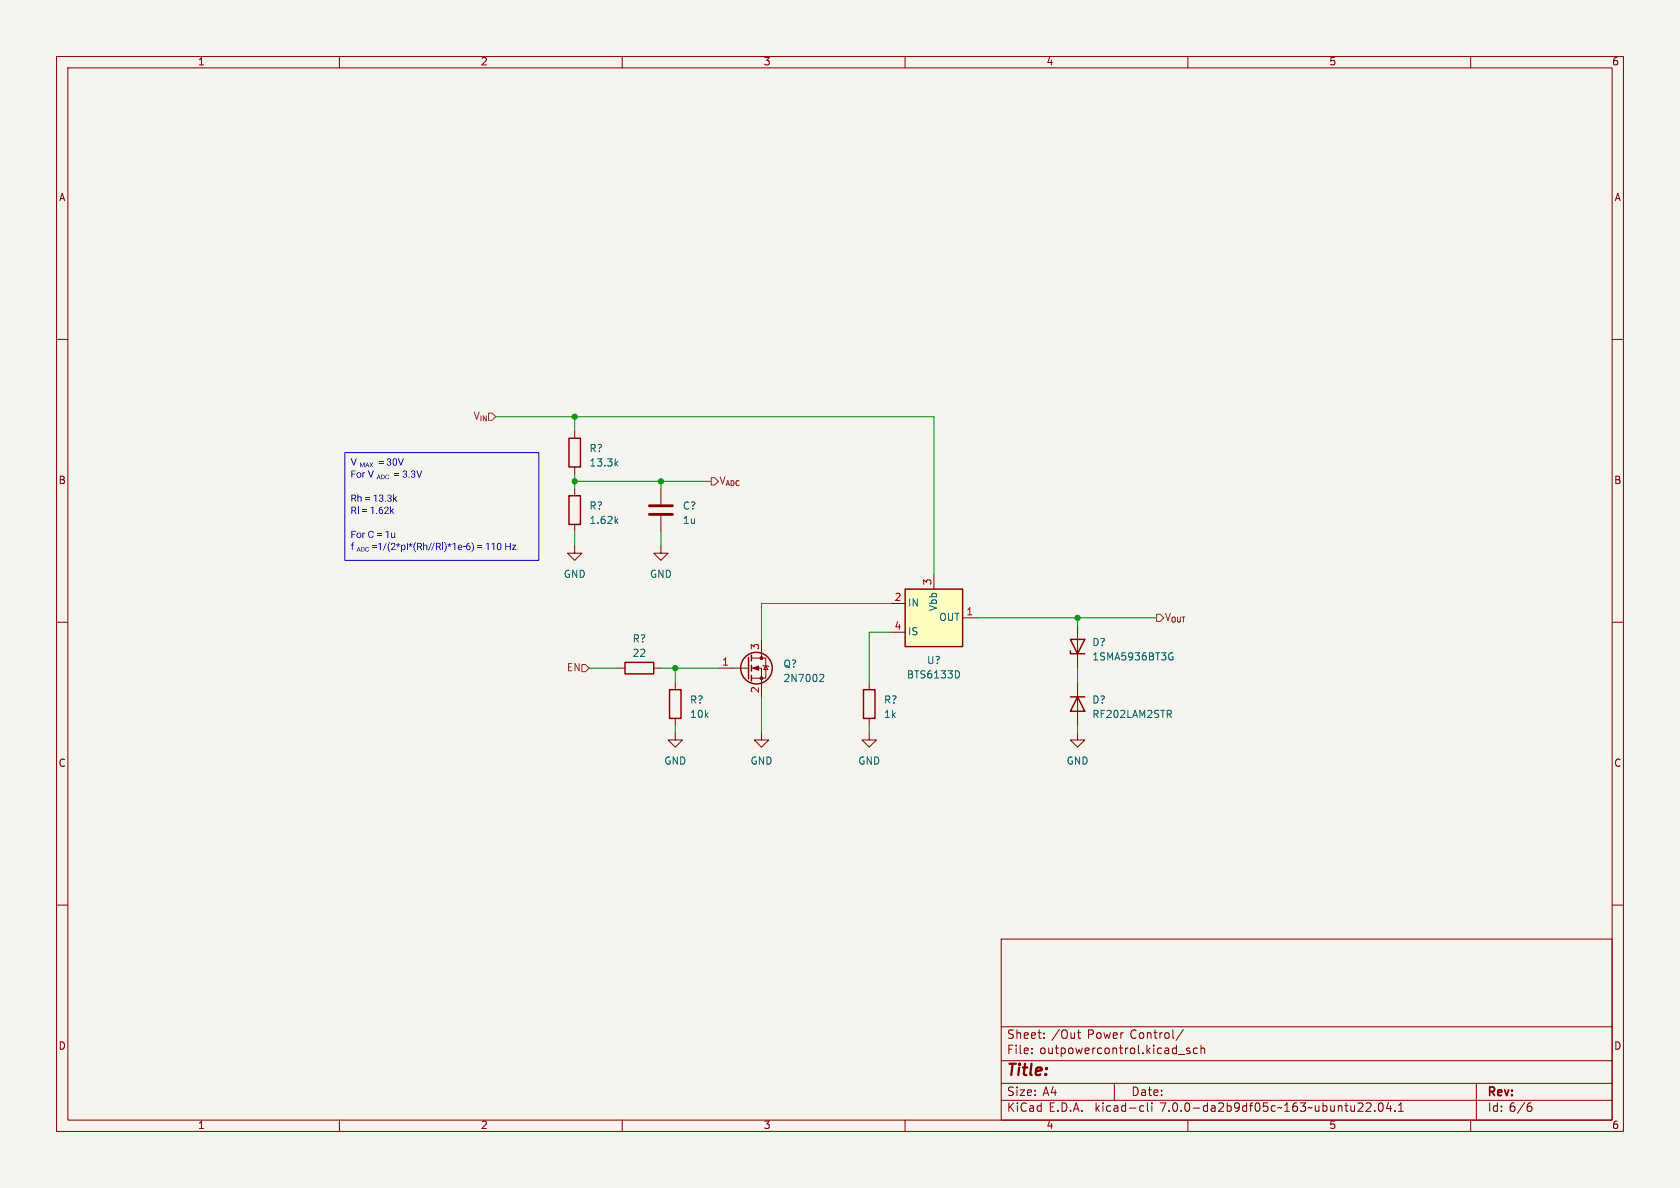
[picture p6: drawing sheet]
<svg xmlns="http://www.w3.org/2000/svg" width="297mm" height="210mm" viewBox="0 0 297 210" stroke-linecap="round" stroke-linejoin="round" font-family="sans-serif">
<path d="M0 0h297v210h-297z" fill="#f5f4ef" stroke="#f5f4ef" stroke-width=".18"/>
<g fill="none" stroke="#840000" stroke-width=".18">
<path d="M10 10h277v190h-277zM12 12h273v186h-273zM60 10v2M110 10v2M160 10v2M210 10v2M260 10v2M10 60h2M285 60h2M101.6 76.2v1.3M101.6 96.5v1.3h1.3l-1.3 1.3-1.3-1.3h1.3M101.6 82.6v1.2"/>
<path d="M101.6 86.4v1.2M101.6 92.7v1.3M116.8 96.5v1.3h1.3l-1.3 1.3-1.2-1.3h1.2M116.8 86.4v2.8M116.8 91.2v2.8M10 110h2M109.2 118.1h1.3M115.6 118.1h1.2M127 118.1h5.3M132.8 118.1h1.8v5.1M132.8 116.3h2.6v3.6h-2.6M134.6 113v3.3"/>
<path d="M134.9 117.6l.1 .1h.8l.1 .2M135.4 117.7l.4 .7h-.8zM157.5 106.7h2.5M157.5 111.8h2.5M165.1 101.6v2.5M170.2 109.2h2.5M190.5 110.5v7.6M285 110h2M119.4 129.5v1.3h1.2l-1.2 1.3-1.3-1.3h1.3M119.4 120.7v1.2M119.4 127v1.3M134.6 129.5v1.3h1.3l-1.3 1.3-1.3-1.3h1.3"/>
<path d="M153.7 129.5v1.3h1.2l-1.2 1.3-1.3-1.3h1.3M153.7 120.7v1.2M153.7 127v1.3M190.5 129.5v1.3h1.3l-1.3 1.3-1.3-1.3h1.3M190.5 120.7v7.6M10 160h2M285 160h2M177 166h108v32h-108zM60 198v2M110 198v2M160 198v2M177 194.5h108"/>
<path d="M177 191.5h108M177 187.5h108M177 181.5h108M182.4 186.1v.2M182.4 185.3v.2M184.6 183.4v.2M184.6 182.6v.2M190.5 182.6h.5M190.7 182.1v1.2l.3 .3M197 191.5v3M201.8 195.5h.4M202.2 196.4l-.4 .1"/>
<path d="M202.8 195v1.2l.3 .3M203.6 195v.1M203.6 195.5v1M208.3 186.4h1.2M209.2 182l-1.3 1.9M210 198v2M210.3 185.3h-.3l-.2 .2v.2l.5 .1v.4h-.5M211.7 185.3h-.4l-.3 .2v.5l.1 .2h.6M212.3 185.4l.2-.1h.4l.1 1M212.3 184.8v1.5M241.5 195.1l.6-.1 .2 .1 .1 .3-.9 1.1h.9M243 196.3v.2"/>
<path d="M243.9 195h.1a.81 .81 0 0 1 .6 .6 .81 .81 0 0 1-.3 .8l-.1 .1a.81 .81 0 0 1-.6-.7 .81 .81 0 0 1 .3-.8zM245.5 194.9l-.4 1.1h.9M245.8 195.5v1M246.6 196.3v.2M247.2 196.5h.9M247.2 195.4l.5-.4v1.5M260 198v2M261 191.5v6.5M270.3 195.5h.2l.3 .3v.5l-.5 .2M270.7 195h-.4"/>
</g>
<g fill="none" stroke="#840000" stroke-width=".25">
<path d="M100.6 77.5h2v5.1h-2zM100.6 87.6h2v5.1h-2zM110.5 117.1h5.1v2h-5.1zM132.3 116.2v3.8M132.8 115.8v1M132.8 117.6v1M132.8 119.4v1M160 104.1h10.2v10.2h-10.2zM189.2 115.1v.5h2.6M189.2 113h2.6l-1.3 2.6zM118.4 121.9h2v5.1h-2zM152.7 121.9h2v5.1h-2z"/>
<path d="M189.2 123.2h2.6M190.5 123.2l1.3 2.5h-2.6z"/>
<circle cx="133.7" cy="118.1" r="2.79"/>
</g>
<path d="M114.8 90.9h4.1M114.8 89.4h4.1" fill="none" stroke="#840000" stroke-width=".51"/>
<path d="M108.9 92.1l.3 .4M108.9 81.9l.3 .5M109.2 91.7l-.5 .5M109.2 81.5l-.5 .5M145.1 119.2l.4 .1 .1 .3-.7 .9h.7M169.4 118.6l.2 .5-.2 .7M206.8 115.5h.5M207.1 116.1h.3v.5l-.3 .1-.3-.1M206.7 126.2l.4 .6M207 125.7v.4" fill="none" stroke="#006464" stroke-width=".18"/>
<path d="M160 104.1h10.2v10.2h-10.2z" fill="#ffffc2" stroke="#ffffc2" stroke-width=".18"/>
<g fill="#840000" stroke="#840000" stroke-width=".18">
<path d="M133.1 118.1l1-.4v.8z"/>
<circle cx="134.6" cy="119.9" r=".25"/>
<circle cx="134.6" cy="116.3" r=".25"/>
</g>
<path d="M125.7 84.5h.7l.6 .6-.6 .6h-.7zM102.9 117.5h.6l.6 .6-.6 .6h-.6zM204.5 108.6h.6l.6 .6-.6 .7h-.6z" fill="none" stroke="#725600" stroke-width=".18"/>
<path d="M61 80h34.2v19.1h-34.2z" fill="none" stroke="#0000c2" stroke-width=".18"/>
<g fill="#0000c2">
<path d="M62 81h.2l.3 1.1 .4-1.1h.2l-.5 1.3h-.1z"/>
<path d="M63.6 81.8h.2l.2 .6 .3-.6h.1v.8h-.1v-.7l-.3 .7-.3-.7v.7h-.1z"/>
<path d="M64.9 81.8l.4 .8-.2-.2h-.3l-.2 .2 .1-.3h.4l-.2-.4-.1 .4h-.1z"/>
<path d="M65.3 81.8l.4 .3 .3-.3-.3 .4 .3 .4-.3-.3-.4 .3 .3-.4z"/>
<path d="M68.5 81.1l.4-.1 .2 .2v.3l-.1 .2 .1 .1 .1 .2-.2 .3h-.4l-.2-.2v-.1h.1l.1 .1 .2 .1 .2-.2-.1-.2-.3-.1v-.1l.4-.1v-.3h-.3l-.3 .2z"/>
<path d="M69.5 81.1l.4-.1 .3 .3v.7l-.3 .3h-.3l-.2-.2v-.3h.2l.2 .4 .2-.1v-.2v-.6l-.2-.1-.2 .1v.5h-.2z"/>
<path d="M70.3 81h.2l.4 1.1 .3-1.1h.2l-.5 1.3h-.1z"/>
<path d="M62.1 83.2h.8v.1h-.6v.4h.5v.2h-.5v.5h-.2z"/>
<path d="M63.2 83.6l.3-.1 .3 .2 .1 .4-.2 .3h-.4l-.2-.1-.1-.3h.2l.1 .2 .1 .1h.2l.1-.3v-.3l-.2-.1-.2 .1-.1 .3h-.2z"/>
<path d="M64.1 83.5h.1v.1l.3-.1v.1l-.3 .2v.6h-.1z"/>
<path d="M65 83.2h.2l.4 1 .3-1h.2l-.5 1.2h-.1z"/>
<path d="M66.9 83.9l.4 .8-.2-.2h-.3l-.2 .2 .1-.3h.4l-.2-.4-.1 .4h-.1z"/>
<path d="M67.4 83.9h.4l.1 .2 .1 .3-.2 .3h-.4v-.7h.1v.6h.3l.1-.3-.1-.3z"/>
<path d="M68.2 84l.3-.1 .2 .1v.2h-.1l-.2-.2-.2 .2 .1 .4 .4-.1-.1 .2h-.3l-.1-.1z"/>
<path d="M69.8 84h.7v.1h-.7z"/>
<path d="M71.3 83.3l.4-.1 .2 .2v.2l-.1 .2 .1 .1 .1 .3-.3 .2h-.3l-.2-.2v-.1h.1l.1 .2h.2l.2-.2-.1-.2h-.3v-.2l.4-.1v-.2l-.3-.1-.3 .2z"/>
<path d="M72.7 83.3l.4-.1 .3 .2v.2l-.2 .2 .2 .1v.3l-.2 .2h-.3l-.2-.2-.1-.1h.2l.1 .2h.2l.2-.2-.1-.2h-.3v-.2l.3-.1v-.2l-.2-.1-.3 .2z"/>
<path d="M73.6 83.2h.2l.3 1 .4-1h.2l-.5 1.2h-.2z"/>
<path d="M62.1 87.4h.6l.2 .2 .1 .3-.3 .2 .3 .6h-.1l-.3-.5h-.3v.5h-.2v-1.1h.2v.4h.4l.1-.2-.1-.2h-.6z"/>
<path d="M63.2 87.4h.2v.5l.2-.2 .3 .2v.8h-.1v-.7l-.2-.1-.2 .1v.7h-.2z"/>
<path d="M64.6 87.9h.7v.1h-.7z"/>
<path d="M64.6 88.2h.7v.2h-.7z"/>
<path d="M66.1 87.6l.4-.2v1.3h-.1v-1.1l-.3 .1z"/>
<path d="M67.1 87.5l.4-.1 .2 .2v.3l-.1 .2 .1 .1 .1 .2-.2 .3h-.4l-.2-.2v-.1h.1l.1 .1 .2 .1 .2-.2-.1-.2-.3-.1v-.1l.4-.1v-.3h-.3l-.3 .2z"/>
<path d="M68.6 87.5l.3-.1 .3 .2v.3l-.2 .2 .2 .1v.2l-.2 .3h-.3l-.2-.2v-.1h.1l.1 .1 .2 .1 .2-.2-.1-.2-.3-.1v-.1l.3-.1v-.3h-.2l-.3 .2z"/>
<path d="M69.5 87.4h.2v.8l.3-.4h.2l-.3 .4 .4 .5h-.2l-.3-.4-.1 .4h-.2z"/>
<path d="M62.1 89.6h.6l.2 .1 .1 .4-.3 .2 .3 .5h-.1l-.3-.5h-.3v.5h-.2v-1.1h.2v.5h.4l.1-.3-.1-.2h-.6z"/>
<path d="M63.2 89.5h.2v1.3h-.2z"/>
<path d="M64.1 90h.7v.1h-.7z"/>
<path d="M64.1 90.4h.7v.1h-.7z"/>
<path d="M65.5 89.7l.5-.1v1.2h-.2v-1l-.3 .1z"/>
<path d="M67.1 89.7l.5-.1v.1l-.4 .1-.1 .3 .3-.1 .3 .2v.4l-.2 .2h-.3l-.2-.2-.1-.2h.2l.1 .2 .2 .1 .2-.2-.2-.4-.5 .3z"/>
<path d="M68 89.7l.4-.1 .3 .1-.1 .4-.5 .6h.7v.1h-.9l.6-.9-.2-.2-.4 .2z"/>
<path d="M68.9 89.5h.2v.8l.4-.4h.2l-.4 .4 .4 .5h-.2l-.3-.4-.1 .4h-.2z"/>
<path d="M62.1 93.8h.8v.2h-.6v.4h.5v.1h-.5v.6h-.2z"/>
<path d="M65.3 94l.4-.2 .3 .2 .1 .2h-.2l-.1-.2h-.3l-.2 .3v.4l.1 .3h.3l.2-.3h.2l-.3 .4h-.3l-.3-.2-.1-.6z"/>
<path d="M68.2 94l.4-.2v1.3h-.1v-1.1l-.3 .1z"/>
<path d="M62.3 96l.3-.1v.1l-.2 .1v.2h.2v.1h-.2v.8h-.2v-.8h-.2z"/>
<path d="M63.4 96.7l.4 .8-.2-.2h-.4l-.1 .2 .1-.3h.3l-.1-.4-.1 .4h-.1z"/>
<path d="M63.9 96.7h.3l.2 .2v.4l-.1 .2h-.4v-.7h.1v.6h.3l.1-.3-.1-.3z"/>
<path d="M64.7 96.8l.3-.1 .2 .1v.2h-.1l-.3-.2-.1 .2 .1 .4 .4-.1-.2 .2h-.2l-.2-.1z"/>
<path d="M65.8 96.8h.8v.1h-.8z"/>
<path d="M66.8 96.1l.5-.1v1.2h-.1v-1l-.4 .1z"/>
<path d="M68.2 96h.2l-.6 1.3h-.1z"/>
<path d="M68.8 95.9l.2-.1-.3 .5v.6l.3 .7-.3-.3-.2-.5 .1-.5z"/>
<path d="M69.2 96.1l.4-.1 .2 .1v.4l-.5 .6h.7v.1h-.9l.6-.9-.2-.2-.4 .2z"/>
<path d="M70.1 96.2l.2 .1v-.3h.2v.3l.2-.1v.1l-.2 .1 .2 .2-.2 .1-.1-.2-.2 .2-.1-.1 .2-.2-.3-.1z"/>
<path d="M70.9 96.3l.2 .1 .4-.1 .2 .4-.2 .5-.4-.1v.5h-.2v-.6l.5 .1 .1-.4-.1-.3h-.2l-.1 .6h-.2z"/>
<path d="M71.9 96.3h.2v.9h-.2z"/>
<path d="M72.3 96.2l.2 .1v-.3h.1v.3l.3-.1v.1l-.2 .1 .1 .2-.1 .1-.1-.2-.2 .2-.1-.1 .2-.2-.3-.1z"/>
<path d="M73.4 95.9l.1-.1-.2 .6v.5l.2 .7-.3-.3-.1-.5 .1-.5z"/>
<path d="M73.7 96h.6l.2 .1 .1 .4-.3 .2 .3 .5h-.1l-.3-.5h-.3v.5h-.2v-1.1h.2v.5h.4l.1-.3-.1-.2h-.6z"/>
<path d="M74.8 95.9h.2v.5l.2-.1 .3 .1v.8h-.1v-.7l-.2-.1-.2 .2v.6h-.2z"/>
<path d="M76.2 96h.1l-.5 1.3h-.1z"/>
<path d="M76.7 96h.2l-.5 1.3h-.2z"/>
<path d="M77.1 96h.5l.3 .1v.4l-.2 .2 .3 .5h-.2l-.3-.5h-.3v.5h-.1v-1.1h.1v.5h.4l.2-.3-.1-.2h-.6z"/>
<path d="M78.2 95.9h.1v1.3h-.1z"/>
<path d="M78.5 95.8l.3 .4 .2 .5-.1 .5-.4 .4 .3-.9z"/>
<path d="M79.1 96.2l.3 .1v-.3h.1v.3l.3-.1v.1l-.3 .1 .2 .2-.1 .1-.2-.2-.1 .2-.1-.1 .2-.2-.3-.1z"/>
<path d="M80 96.1l.5-.1v1.2h-.2v-1l-.3 .1z"/>
<path d="M81.1 96.4l.3-.1 .2 .1 .1 .4h-.6l.2 .3h.4l-.1 .1h-.4l-.2-.1-.1-.4h.7l-.3-.3-.2 .3h-.2z"/>
<path d="M81.8 96.6h.4v.2h-.4z"/>
<path d="M82.6 96.1l.4-.1v.1l-.3 .1-.1 .3 .3-.1 .2 .2 .1 .4-.3 .2h-.3l-.2-.3v-.1h.2v.2l.2 .1 .2-.2-.1-.4-.5 .3z"/>
<path d="M83.3 95.8l.4 .4 .1 .5-.1 .5-.4 .4 .3-.9z"/>
<path d="M84.5 96.4h.7v.1h-.7z"/>
<path d="M84.5 96.8h.7v.1h-.7z"/>
<path d="M85.9 96.1l.5-.1v1.2h-.2v-1l-.3 .1z"/>
<path d="M86.9 96.1l.5-.1v1.2h-.2v-1l-.3 .1z"/>
<path d="M88 96.1l.3-.1 .3 .2v.7l-.2 .3h-.3l-.2-.2-.1-.3h.2l.2 .4h.2l.1-.3v-.5l-.2-.2-.3 .1v.5h-.2z"/>
<path d="M89.3 96h.2v.5h.6v-.5h.2v1.2h-.2v-.6h-.6v.6h-.2z"/>
<path d="M90.5 96.3h.7l-.5 .8h.6v.1h-.8l.5-.8h-.5z"/>
<circle cx="72.3" cy="84.4" r=".1"/>
<circle cx="68.1" cy="88.6" r=".1"/>
<circle cx="66.6" cy="90.8" r=".1"/>
<circle cx="72" cy="96" r=".1"/>
</g>
<g fill="none" stroke="#009600" stroke-width=".18">
<path d="M87.6 73.7h77.5v27.9M101.6 73.7v2.5M101.6 83.8v2.6M101.6 94v2.5M101.6 85.1h24.1M116.8 85.1v1.3M116.8 94v2.5M104.1 118.1h5.1M116.8 118.1h10.2M119.4 118.1v2.6M157.5 111.8h-3.8v8.9M157.5 106.7h-22.9v6.3"/>
<path d="M172.7 109.2h31.8M190.5 109.2v1.3M190.5 118.1v2.6M119.4 128.3v1.2M134.6 123.2v6.3M153.7 128.3v1.2M190.5 128.3v1.2"/>
</g>
<g fill="#009600" stroke="#009600" stroke-width=".18">
<circle cx="190.5" cy="109.2" r=".46"/>
<circle cx="101.6" cy="73.7" r=".46"/>
<circle cx="116.8" cy="85.1" r=".46"/>
<circle cx="101.6" cy="85.1" r=".46"/>
<circle cx="119.4" cy="118.1" r=".46"/>
</g>
<text font-size="2.8" fill="#840000" x="178" y="190.8">Title:</text>
<g font-size="2.1" fill="#840000">
<text x="178" y="183.9">Sheet:</text>
<text x="185.9" y="183.9">/Out</text>
<text x="192.2" y="183.9">Power</text>
<text x="199.9" y="183.9">Control/</text>
<text x="178" y="186.6">File:</text>
<text x="183.8" y="186.6">outpowercontrol.kicad_sch</text>
<text x="178" y="196.8">KiCad</text>
<text x="178" y="194">Size:</text>
<text x="184.3" y="194">A4</text>
<text x="185.4" y="196.8">E.D.A.</text>
<text x="193.7" y="196.8">kicad-cli</text>
<text x="200" y="194">Date:</text>
<text x="205.2" y="196.8">7.0.0-da2b9df05c~163~ubuntu22.04.1</text>
<text x="263" y="194.2">Rev:</text>
<text x="263" y="196.8">Id: 6/6</text>
</g>
<g font-size="1.8" fill="#840000">
<text x="35" y="11.8">1</text>
<text x="85" y="11.8">2</text>
<text x="135" y="11.8">3</text>
<text x="185" y="11.8">4</text>
<text x="235" y="11.8">5</text>
<text x="285" y="11.8">6</text>
<text x="10.4" y="35.8">A</text>
<text x="285.4" y="35.8">A</text>
<text x="10.3" y="85.8">B</text>
<text x="285.3" y="85.8">B</text>
<text x="10.3" y="135.8">C</text>
<text x="285.3" y="135.8">C</text>
<text x="10.3" y="185.8">D</text>
<text x="285.3" y="185.8">D</text>
<text x="35" y="199.8">1</text>
<text x="85" y="199.8">2</text>
<text x="135" y="199.8">3</text>
<text x="185" y="199.8">4</text>
<text x="235" y="199.8">5</text>
<text x="285" y="199.8">6</text>
</g>
<g font-size="1.8" fill="#725600">
<text x="83.5" y="74.5">V_{IN}</text>
<text x="127.2" y="85.9">V_{ADC}</text>
<text x="205.9" y="110">V_{OUT}</text>
<text x="100.1" y="118.9">EN</text>
</g>
<g font-size="1.8" fill="#0000c2">
<text x="66.9" y="83.2">= 30V</text>
<text x="62" y="96">For C = 1u</text>
</g>
<g font-size="1.8" fill="#006464">
<text x="104.1" y="80.2">R?</text>
<text x="104.1" y="82.7">13.3k</text>
<text x="104.1" y="90.4">R?</text>
<text x="104.1" y="92.9">1.62k</text>
<text x="120.7" y="90.4">C?</text>
<text x="120.7" y="92.9">1u</text>
<text x="99.6" y="102.4">GND</text>
<text x="114.8" y="102.4">GND</text>
<text x="160.5" y="107.5">IN</text>
<text x="111.8" y="113.9">R?</text>
<text x="160.5" y="112.6">IS</text>
<text x="165.9" y="110">OUT</text>
<text x="165.9" y="108.2" transform="rotate(-90 165.9 108.2)">Vbb</text>
<text x="111.8" y="116.4">22</text>
<text x="138.4" y="118.3">Q?</text>
<text x="163.8" y="117.7">U?</text>
<text x="193" y="114.5">D?</text>
<text x="193" y="117">1SMA5936BT3G</text>
<text x="121.9" y="124.7">R?</text>
<text x="138.4" y="120.8">2N7002</text>
<text x="156.2" y="124.7">R?</text>
<text x="160.3" y="120.2">BTS6133D</text>
<text x="193" y="124.7">D?</text>
<text x="121.9" y="127.2">10k</text>
<text x="156.2" y="127.2">1k</text>
<text x="193" y="127.2">RF202LAM2STR</text>
<text x="117.4" y="135.4">GND</text>
<text x="132.6" y="135.4">GND</text>
<text x="151.7" y="135.4">GND</text>
<text x="188.5" y="135.4">GND</text>
</g>
<g font-size="1.8" fill="#a90000">
<text x="158.1" y="106.4">2</text>
<text x="164.8" y="103.5" transform="rotate(-90 164.8 103.5)">3</text>
<text x="158.1" y="111.5">4</text>
<text x="170.8" y="109">1</text>
<text x="127.6" y="117.9">1</text>
<text x="134.4" y="115" transform="rotate(-90 134.4 115)">3</text>
<text x="134.4" y="122.6" transform="rotate(-90 134.4 122.6)">2</text>
</g>
</svg>
